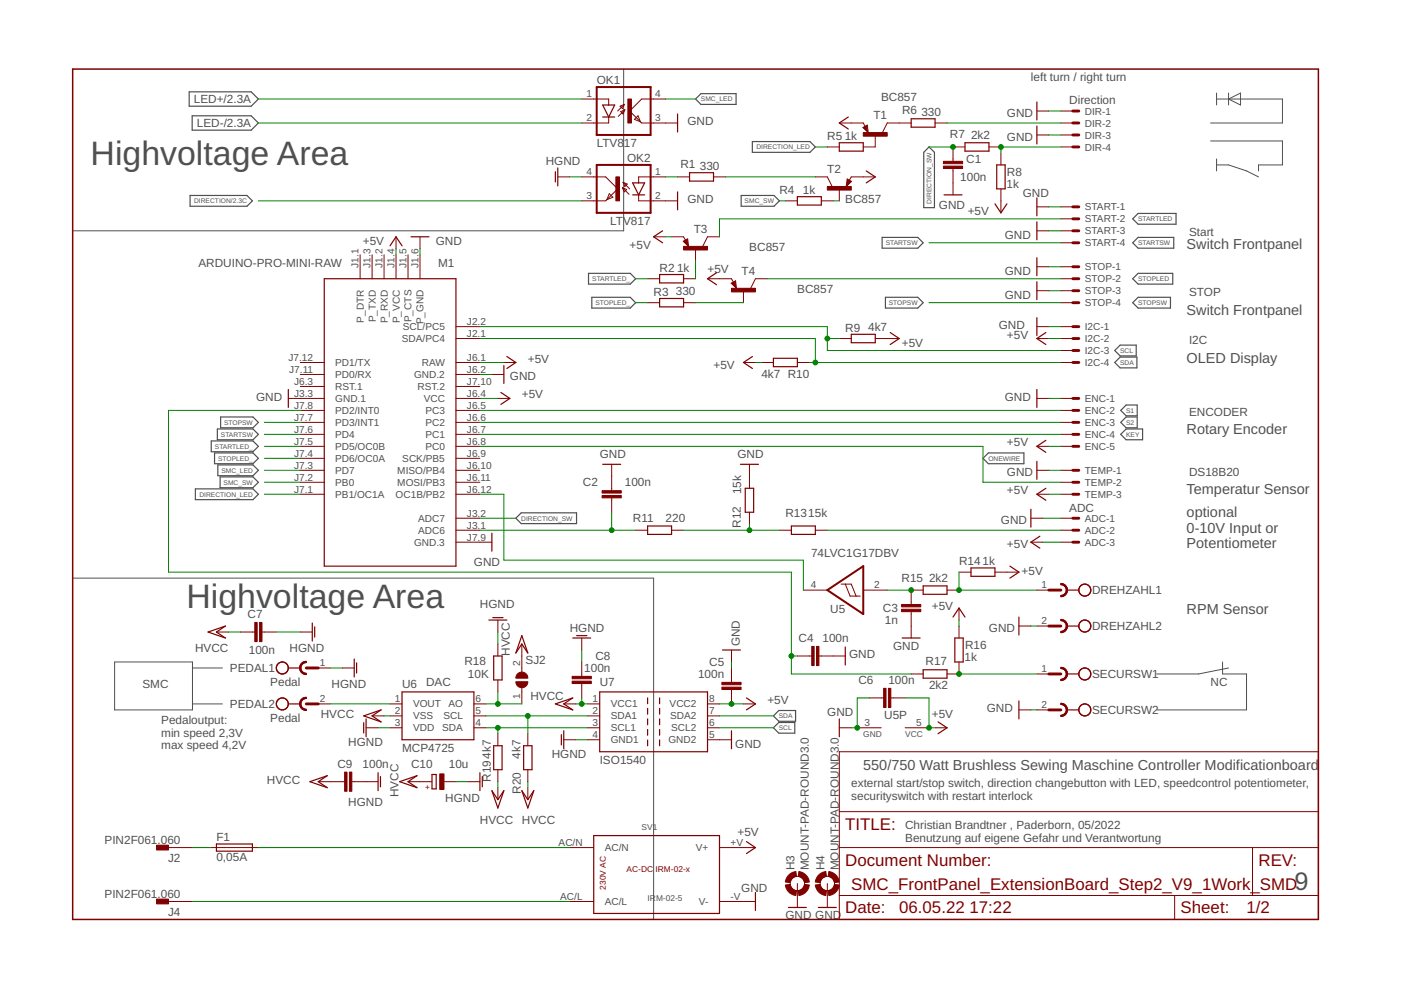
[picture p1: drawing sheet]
<svg xmlns="http://www.w3.org/2000/svg" width="297mm" height="210mm" viewBox="0 0 297 210" stroke-linecap="round" stroke-linejoin="round" font-family="sans-serif">
<g fill="none" stroke="#505050" stroke-width=".21">
<path d="M132.2 14.6v34.3h-116.8M257.9 19.7v2.6M260.5 19.7v2.6M256.7 29.9h15.2v5.1h-5.1v1.2M257.9 21h14v5.1h-15.2M257.9 35h2.6l3.8 1.2 2.5 1.3M257.9 33.7v2.5M260.5 21l2.5-1.3v2.6zM15.4 122.6h123.2v72.3h-1.3M24.3 140.4h16.5v10.1h-16.5zM40.8 149.2h6.4M40.8 141.6h6.4"/>
<path d="M259.2 140.4v2.5h5.1v7.6h-19.1M260.5 141.6l-6.4 1.3h-8.9"/>
</g>
<g fill="none" stroke="#505050" stroke-width=".25">
<path d="M40.1 19.5h13.2l1.5 1.5-1.5 1.5h-13.2zM40.7 24.6h12.6l1.5 1.5-1.5 1.5h-12.6zM147.5 21l1.1-1.1h7.5v2.2h-7.5zM159.5 30h12.2l1.2 1.2-1.2 1.1h-12.2zM197 31.2l1.1 1.1v11.7h-2.2v-11.7zM40.3 41.4h12.1l1.1 1.2-1.1 1.1h-12.1zM124.8 58h8.8l1.2 1.1-1.2 1.1h-8.8zM157.1 41.4h7l1.1 1.2-1.1 1.1h-7zM187 50.3h7.6l1.1 1.2-1.1 1.1h-7.6zM240.2 46.4l1.1-1.1h8v2.2h-8zM240.2 51.5l1.1-1.2h7.6v2.3h-7.6zM240.2 59.1l1.1-1.1h7.3v2.2h-7.3z"/>
<path d="M125.5 63h8.1l1.2 1.2-1.2 1.1h-8.1zM187.7 63h6.9l1.1 1.2-1.1 1.1h-6.9zM236.3 74.3l1.2-1.1h3.4v2.3h-3.4zM236.3 76.9l1.2-1.2h3.5v2.3h-3.5zM240.2 64.2l1.1-1.2h6.9v2.3h-6.9zM44.8 93.5h8.8l1.2 1.1-1.2 1.2h-8.8zM45.5 96h8.1l1.2 1.2-1.2 1.1h-8.1zM46.1 91h7.5l1.2 1.1-1.2 1.1h-7.5zM46.2 98.6h7.4l1.2 1.1-1.2 1.2h-7.4zM46.8 88.4h6.8l1.2 1.2-1.2 1.1h-6.8zM208.4 97.2l1.1-1.2h7.6v2.3h-7.6zM237.6 89.6l1.2-1.2h2.3v2.3h-2.3z"/>
<path d="M237.6 87l1.2-1.1h2.3v2.3h-2.3zM237.6 92.1l1.2-1.1h3.5v2.2h-3.5zM41.4 103.7h12.2l1.2 1.1-1.2 1.1h-12.2zM46.7 101.1h6.9l1.2 1.2-1.2 1.1h-6.9zM109.4 109.9l1.1-1.2h11.7v2.3h-11.7zM164 154.3l1.1-1.1h3.4v2.2h-3.4zM164 151.8l1.1-1.2h3.6v2.3h-3.6z"/>
</g>
<path d="M15.4 14.6h264.1v180.3h-264.1z" fill="none" stroke="#800000" stroke-width=".32"/>
<g fill="none" stroke="#800000" stroke-width=".21">
<path d="M118.3 37.5h2.5M123.3 21h5.8v1.3M123.3 37.5h5.1l2.6 2.5-2.6 2.6h-5.1M129.1 24.8v1.3h-5.8M131.5 22.5l.9-.4-.4 .9zM131.6 23.7l.9-.4-.4 .9zM132 39.8l1.4 1.4M132 39.8l.9 .4-.5 .5zM132.1 38.7l.9 .3-.5 .5zM132.1 38.7l1.4 1.3M132.4 22.1l-1.4 1.4M132.5 23.3l-1.4 1.4"/>
<path d="M134.5 25.3l.8-.7 .5 1.2zM141.1 21h-5.1l-2.5 2.5 2.5 2.6h7.7M141.1 37.5h-5.7v1.3M143.7 37.5h2.5M151.3 37.5h2.5M172.9 37.5h2.5l1 2M175.4 31.2h2.5M177.9 26.1h5.1l.4 .7M179.6 38l.9 .5-1.1 1zM183 27l.9-.5 .2 1.6zM185.6 37.5h-5.1l-.4 .7M185.6 28.6v2.6h-2.6"/>
<path d="M193.2 26.1h-5.1l-1 2M198.2 26.1h2.6M202.1 35.7v5.6M204.6 31.2h-2.5v3M209.7 31.2h2.5M212.2 32.4v2.6M219.8 23.5h2.6M219.8 28.6h2.6M224.9 26.1h2.6M224.9 23.5h2.6M224.9 28.6h2.6M224.9 31.2h2.6"/>
<path d="M76.3 54v5.1M78.9 54v5.1M81.4 54v5.1M84 50.2v2.5M84 54v5.1M86.5 54v5.1M89 50.2v2.5M89 54v5.1M129.2 41.1l.7 .7-1.2 .5zM135.4 41.3v1.3h8.3M137.3 59.1h2.5M138.6 50.2h2.5"/>
<path d="M142.4 50.2h2.5l.5 .7M144.9 51.2l.9-.5 .2 1.5zM144.9 59.1h2.6M147.5 52.7v2.6M150 59.1h5.1l.4 .7M152.5 50.2h-2.5l-1 2M162.7 59.1h-2.5l-1 2M166.5 42.6h2.6M174.1 42.6h2.6M177.9 40v2.6M212.2 40v5.1M219.8 43.9h2.6"/>
<path d="M219.8 48.9h2.6M219.8 56.6h2.6M224.9 43.9h2.6M224.9 59.1h2.6M224.9 48.9h2.6M224.9 46.4h2.6M224.9 51.5h2.6M224.9 56.6h2.6M63.7 76.9h5M63.7 79.4h5M96.7 76.9h5M96.7 71.8h5"/>
<path d="M96.7 69.3h5M96.7 79.4h5M104.3 79.4h2.5M106.8 76.9h2.6M137.3 64.2h2.5M144.9 64.2h2.6M155 60l1-.5 .1 1.6zM157.6 76.9h2.6M157.6 61.6v2.6M161.4 76.9h2.6M169.1 76.9h2.5M177.9 71.8h2.6"/>
<path d="M185.6 71.8h5M219.8 71.8h2.6M219.8 69.3h2.6M219.8 61.6h2.6M224.9 76.9h2.6M224.9 71.8h2.6M224.9 69.3h2.6M224.9 64.2h2.6M224.9 74.3h2.6M224.9 61.6h2.6M61.1 84.5h7.6M63.7 87h5"/>
<path d="M63.7 89.6h5M63.7 92.1h5M63.7 94.6h5M63.7 99.7h5M63.7 81.9h5M63.7 97.2h5M96.7 84.5h5M96.7 87h5M96.7 89.6h5M96.7 92.1h5M96.7 94.6h5M96.7 99.7h5"/>
<path d="M96.7 81.9h5M96.7 97.2h5M105.6 84.5h2.5M129.7 98.4v5.6M158.9 98.4v5.1M219.8 84.5h2.6M219.8 94.6h2.6M219.8 99.7h2.6M224.9 84.5h2.6M224.9 87h2.6M224.9 89.6h2.6M224.9 92.1h2.6"/>
<path d="M224.9 94.6h2.6M224.9 99.7h2.6M63.7 102.3h5M63.7 104.8h5M96.7 102.3h5M96.7 104.8h5M96.7 109.9h5M96.7 112.4h5M96.7 115h7.6M129.7 105.6v3M134.8 112.4h2.5M142.4 112.4h2.5"/>
<path d="M158.9 108.6v2.5M165.2 112.4h2.6M172.9 112.4h2.5M218.6 109.9h2.5M218.6 115h2.5M219.8 104.8h2.6M224.9 102.3h2.6M224.9 104.8h2.6M224.9 109.9h2.6M224.9 112.4h2.6M224.9 115h2.6M45.9 134h2.5"/>
<path d="M51 134h3M55.5 134h3.1M63.7 134h2.5M105.6 131.5v2.5M105.6 136.5v2.6M110.6 136.5v6M123.3 135.3v2.5M155.1 137.8v2.6M169.1 139.1h3M170.3 125.1h5.1M173.6 139.1h5.6M178.3 123.8h2.2l1 2.6"/>
<path d="M179.2 123.8l1 2.6h2.2M183 125.1h5.1M193.2 129.7v5.6M195.7 125.1h-2.5v3.1M200.8 125.1h2.5M203.3 128.9v2.6M203.3 132.7v2.6M203.3 121.3h2.6M210.9 121.3h5.1M216 132.7h2.6M219.8 125.1h2.6M219.8 132.7h2.6"/>
<path d="M67.5 149.2h2.5M67.5 141.6h2.5M72.6 141.6h2.5M77.6 154.3h2.6M78.9 151.8h2.5M82.7 149.2h2.5M82.7 151.8h2.5M82.7 154.3h2.5M100.5 149.2h2.5M100.5 151.8h2.5M100.5 154.3h2.5M105.6 144.2v2.5"/>
<path d="M105.6 155.6v2.5M110.6 145.8v3.4M111.9 155.6v2.5M119.5 149.2h2.6M119.5 156.8h2.6M123.3 140.4v3M123.3 144.9v3.1M124.6 149.2h2.5M124.6 156.8h2.5M124.6 151.8h2.5M124.6 154.3h2.5M150 149.2h2.5"/>
<path d="M150 156.8h5.1M150 151.8h2.5M150 154.3h2.5M155.1 141.6v3.1M155.1 146.2v3M157.6 149.2h2.6M177.9 159.4h101.6v35.5h-101.6zM177.9 154.3h2.6M181.8 154.3h5M184.3 148h3M188.9 148h3M191.9 154.3h5.1"/>
<path d="M193.2 142.9h2.5M198.2 154.3h2.6M203.3 140.4v2.5h-2.5M216 150.5h2.6M219.8 150.5h2.6M219.8 142.9h2.6M35.7 179.7h5.1M44.6 179.7h10.2M67.5 165.7h5.6M74.6 165.7h5.6M86.5 165.7h5.1M94.1 165.7h2.6"/>
<path d="M99.2 165.7h2.5M105.6 163.2v2.5M105.6 167v2.5M111.9 163.2v2.5M111.9 167v2.5M120.8 179.7h5.1M152.5 179.7h7.7M177.9 179.7h101.6M177.9 172.1h101.6M265.6 179.7v10.2M35.7 191.1h5.1M120.8 191.1h5.1"/>
<path d="M152.5 191.1h7.7M169.1 187.3v5.1M175.4 187.3v5.1M177.9 189.9h101.6M249 189.9v5"/>
<circle cx="169.1" cy="187.3" r="1.52"/>
<circle cx="175.4" cy="187.3" r="1.52"/>
</g>
<g fill="none" stroke="#800000" stroke-width=".25">
<path d="M117.8 36.4v2.2M118.3 35.6v3.8M127.8 22.3h2.5l-1.2 2.5zM127.8 24.8h2.5M134.1 38.8h2.6l-1.3 2.5zM143.7 24.2v3.8M146.2 36.6h5.1v1.8h-5.1zM177.9 30.3h5.1v1.7h-5.1zM179.7 38.1l.7 .4-.8 .8 .1-1 .4 .2-.2 .4v-.4M179.9 24.8l-2 1.3 2 1.2M183.7 36.2l1.9 1.3-1.9 1.3M183.8 26.7l-.6 .4 .7 .8-.1-1.1-.4 .3 .3 .4v-.4"/>
<path d="M193.2 25.2h5v1.8h-5zM204.6 30.3h5.1v1.7h-5.1zM211.3 35h1.8v5h-1.8zM219.8 21.6v3.8M219.8 26.7v3.8M68.7 59.1h28v60.9h-28zM82.7 52.1l1.3-1.9 1.2 1.9M87.1 50.2h3.9M134.1 41.3h2.6M139.8 58.2h5.1v1.8h-5.1zM140.5 48.9l-1.9 1.3 1.9 1.3M143.7 40.7v3.8"/>
<path d="M145.7 50.8l-.6 .4 .7 .8-.1-1-.4 .2 .3 .4v-.4M151.9 57.8l-1.9 1.3 1.9 1.3M155.9 59.7l-.7 .4 .8 .8-.1-1-.4 .2 .2 .4v-.4M169.1 41.7h5v1.8h-5zM200.2 41.3h3.8M210.9 43.2l1.3 1.9 1.3-1.9M219.8 42v3.8M219.8 47v3.8M219.8 54.7v3.8M219.8 59.7v3.8M106.8 77.5v3.8M107.5 75.6l1.9 1.3-1.9 1.2"/>
<path d="M139.8 63.3h5.1v1.8h-5.1zM159.5 75.6l-1.9 1.3 1.9 1.2M164 76h5.1v1.7h-5.1zM180.5 70.9h5.1v1.8h-5.1zM188.7 70.5l1.9 1.3-1.9 1.2M219.8 67.4v3.7M221.7 70.5l-1.9 1.3 1.9 1.2M61.1 82.6v3.8M106.2 83.2l1.9 1.3-1.9 1.2M127.8 98.4h3.8M157 98.4h3.8M219.8 82.6v3.8"/>
<path d="M219.8 97.8v3.8M221.7 93.4l-1.9 1.2 1.9 1.3M104.3 113.1v3.8M137.3 111.5h5.1v1.8h-5.1zM158 103.5h1.8v5.1h-1.8zM167.8 111.5h5.1v1.8h-5.1zM218.6 108v3.8M220.5 113.7l-1.9 1.3 1.9 1.2M221.7 103.5l-1.9 1.3 1.9 1.3M44.1 134l3.7-1.3-1.9 1.3 1.9 1.3zM66.2 132.1v3.8M66.7 132.9v2.2"/>
<path d="M75.1 139.7v3.8M103.7 131.5h3.8M104.5 131h2.2M104.7 139.1h1.7v5.1h-1.7zM110.6 134.8l1.3 3.7-1.3-2-1.2 2zM121.4 135.3h3.8M122.3 134.8h2.1M153.2 137.8h3.8M179.2 137.2v3.8M191.3 135.3h3.8M195.7 124.2h5.1v1.8h-5.1zM202.1 130.8l1.2-1.9 1.3 1.9"/>
<path d="M202.4 135.3h1.8v5.1h-1.8zM205.9 120.4h5v1.8h-5zM214.1 120l1.9 1.3-1.9 1.3M216 130.8v3.8M226.2 125.1h2.5M226.2 132.7h2.5M61.1 141.6h2.6M61.1 149.2h2.6M75.6 140.5v2.2M77.1 151.8l3.7-1.3-1.9 1.3 1.9 1.3zM77.1 153.2v2.2M77.6 152.4v3.8"/>
<path d="M85.2 146.7h15.3v10.1h-15.3zM104.7 158.1h1.7v5.1h-1.7zM111 158.1h1.8v5.1h-1.8zM117.8 149.2l3.6-1.2-1.9 1.2 1.9 1.3zM119 155.8v2.1M119.5 154.9v3.8M127.1 146.7h22.9v12.7h-22.9zM137.3 148v1.2M137.3 150.2v1.2M137.3 152.4v1.3M137.3 154.7v1.2M137.3 156.9v1.2"/>
<path d="M139.8 148v1.2M139.8 150.2v1.2M139.8 152.4v1.3M139.8 154.7v1.2M139.8 156.9v1.2M155.1 154.9v3.8M158.3 148l1.9 1.2-1.9 1.3M177.9 152.4v3.8M195.7 142h5.1v1.8h-5.1zM198.9 153.1l1.9 1.2-1.9 1.3M216 148.6v3.8M226.2 142.9h2.5"/>
<path d="M226.2 150.5h2.5M45.9 178.9h7.6v1.6h-7.6zM65.7 165.7l3.7-1.2-1.9 1.2 1.9 1.3zM80.2 163.8v3.8M80.7 164.7v2.1M84.7 165.7l3.7-1.2-1.9 1.2 1.9 1.3zM91.6 164.2h.9v3.1h-.9zM101.7 163.8v3.8M102.3 164.7v2.1M104.3 167.6l1.3 1.9 1.2-1.9-1.2 3.7zM110.6 167.6l1.3 1.9 1.3-1.9-1.3 3.7zM125.9 177.2h26.6v16.5h-26.6z"/>
<path d="M158.3 178.4l1.9 1.3-1.9 1.3M160.2 189.2v3.8M167.2 192.4h3.8M173.5 192.4h3.8"/>
<circle cx="230" cy="132.7" r="1.27"/>
<circle cx="230" cy="125.1" r="1.27"/>
<circle cx="59.9" cy="141.6" r="1.27"/>
<circle cx="59.9" cy="149.2" r="1.27"/>
<circle cx="230" cy="142.9" r="1.27"/>
<circle cx="230" cy="150.5" r="1.27"/>
</g>
<g fill="#800000" stroke="#800000" stroke-width=".21">
<path d="M33.2 179.2h2.5v1h-2.5z"/>
<path d="M33.2 190.6h2.5v1h-2.5z"/>
<path d="M133.1 21h.8v5.1h-.8z"/>
<path d="M173.1 137.1h.5v4h-.5z"/>
<path d="M172.1 137.1h.5v4h-.5z"/>
<path d="M54 132h.5v4h-.5z"/>
<path d="M55 132h.5v4h-.5z"/>
<path d="M153.1 144.7h4v.5h-4z"/>
<path d="M153.1 145.7h4v.5h-4z"/>
<path d="M73.1 163.7h.5v4.1h-.5z"/>
<path d="M74.1 163.7h.5v4.1h-.5z"/>
<path d="M93.2 164.1h.9v3.3h-.9z"/>
<path d="M121.3 143.4h4.1v.5h-4.1z"/>
<path d="M121.3 144.4h4.1v.5h-4.1z"/>
<path d="M155.1 61.1h5.1v.8h-5.1z"/>
<path d="M191.2 128.2h4v.5h-4z"/>
<path d="M191.2 129.2h4v.5h-4z"/>
<path d="M127.7 104h4v.5h-4z"/>
<path d="M127.7 105.1h4v.5h-4z"/>
<path d="M187.3 145.9h.6v4.1h-.6z"/>
<path d="M188.4 145.9h.5v4.1h-.5z"/>
<path d="M144.9 52.2h5.1v.8h-5.1z"/>
<path d="M175.4 39.5h5.1v.8h-5.1z"/>
<path d="M200 34.2h4.1v.5h-4.1z"/>
<path d="M200 35.2h4.1v.5h-4.1z"/>
<path d="M183 28.1h5.1v.8h-5.1z"/>
<path d="M130.6 37.5h.7v5.1h-.7z"/>
</g>
<path d="M126.5 18.5h11.4v10.1h-11.4zM126.5 35h11.4v10.1h-11.4zM175.4 125.1l7.6-5.1v10.2z" fill="none" stroke="#800000" stroke-width=".42"/>
<g fill="#800000" stroke="#800000" stroke-width=".21">
<path d="M224.9 141.5a1.37 1.37 0 0 1 1.4 1.4h-.2l-.1-.5-.4-.4-.7-.2z" fill-rule="evenodd"/>
<path d="M224.9 144l.7-.2 .4-.4 .1-.5h.2a1.37 1.37 0 0 1-1.4 1.4z" fill-rule="evenodd"/>
<path d="M224.9 141.5a1.4 1.4 0 0 1 1.4 1.4 1.4 1.4 0 0 1-1.4 1.4v-.3a1.14 1.14 0 0 0 1.2-1.1 1.14 1.14 0 0 0-1.2-1.1z" fill-rule="evenodd"/>
<path d="M224.9 149.1a1.37 1.37 0 0 1 1.4 1.4h-.2l-.1-.5-.4-.4-.7-.2z" fill-rule="evenodd"/>
<path d="M224.9 151.7l.7-.3 .4-.4 .1-.5h.2a1.41 1.41 0 0 1-1.4 1.4z" fill-rule="evenodd"/>
<path d="M224.9 149.1a1.4 1.4 0 0 1 1.4 1.4 1.4 1.4 0 0 1-1.4 1.4v-.2a1.14 1.14 0 0 0 1.2-1.2 1.14 1.14 0 0 0-1.2-1.1z" fill-rule="evenodd"/>
<path d="M63.5 141.6h.3l.1 .5 .3 .4 .7 .3v.2a1.37 1.37 0 0 1-1.4-1.4z" fill-rule="evenodd"/>
<path d="M63.9 140.6l.6-.3 .4-.1v.3l-.7 .2-.3 .4-.1 .5h-.3l.1-.4z" fill-rule="evenodd"/>
<path d="M63.9 140.6l.9-.4h.1v.3a1.14 1.14 0 0 0-1.1 1.1 1.14 1.14 0 0 0 1.1 1.2v.2a1.39 1.39 0 0 1-1.3-.8 1.39 1.39 0 0 1 .3-1.6z" fill-rule="evenodd"/>
<path d="M63.5 149.2h.3l.1 .5 .3 .4 .7 .3v.2a1.37 1.37 0 0 1-1.4-1.4z" fill-rule="evenodd"/>
<path d="M63.9 148.3l.6-.4 .4-.1v.3l-.7 .2-.3 .4-.1 .5h-.3l.1-.4z" fill-rule="evenodd"/>
<path d="M63.9 148.3l.9-.5h.1v.3a1.14 1.14 0 0 0-1.1 1.1 1.14 1.14 0 0 0 1.1 1.2v.2a1.39 1.39 0 0 1-1.3-.8 1.39 1.39 0 0 1 .3-1.5z" fill-rule="evenodd"/>
<path d="M109.8 142.8a1.27 1.27 0 0 1 1.4-.2 1.27 1.27 0 0 1 .7 1.2h-2.5l.1-.5z" fill-rule="evenodd"/>
<path d="M109.4 144.5h2.5a1.27 1.27 0 0 1-1.3 1.3 1.27 1.27 0 0 1-1.2-1.3z" fill-rule="evenodd"/>
<path d="M224.9 123.7a1.37 1.37 0 0 1 1.4 1.4h-.2l-.1-.5-.4-.4-.7-.2z" fill-rule="evenodd"/>
<path d="M224.9 126.3l.7-.3 .4-.4 .1-.5h.2a1.37 1.37 0 0 1-1.4 1.4z" fill-rule="evenodd"/>
<path d="M224.9 123.7a1.4 1.4 0 0 1 1.4 1.4 1.4 1.4 0 0 1-1.4 1.4v-.2a1.14 1.14 0 0 0 1.2-1.2 1.14 1.14 0 0 0-1.2-1.1z" fill-rule="evenodd"/>
<path d="M224.9 131.3a1.37 1.37 0 0 1 1.4 1.4h-.2l-.1-.5-.4-.4-.7-.2z" fill-rule="evenodd"/>
<path d="M224.9 133.9l.7-.3 .4-.4 .1-.5h.2a1.37 1.37 0 0 1-1.4 1.4z" fill-rule="evenodd"/>
<path d="M224.9 131.3a1.4 1.4 0 0 1 1.4 1.4 1.4 1.4 0 0 1-1.4 1.4v-.2a1.14 1.14 0 0 0 1.2-1.2 1.14 1.14 0 0 0-1.2-1.1z" fill-rule="evenodd"/>
<path d="M173.4 185.7l.7-.6 1-.3 .1 1-.6 .2a1.4 1.4 0 0 0-.7 1.1l-1-.1z" fill-rule="evenodd"/>
<path d="M172.9 187.6l1-.1 .4 .9 .9 .4-.1 1.1a2.48 2.48 0 0 1-2.2-2.3z" fill-rule="evenodd"/>
<path d="M175.6 188.8a1.51 1.51 0 0 0 1.3-1.3l1 .1a2.53 2.53 0 0 1-2.2 2.3z" fill-rule="evenodd"/>
<path d="M175.7 184.8a2.54 2.54 0 0 1 2.2 2.2l-1 .1-.4-.9-.9-.4z" fill-rule="evenodd"/>
<path d="M167.1 185.7l.6-.6 1-.3 .2 1-.7 .2a1.4 1.4 0 0 0-.7 1.1l-1-.1z" fill-rule="evenodd"/>
<path d="M166.5 187.6l1-.1 .5 .9 .9 .4-.2 1.1a2.48 2.48 0 0 1-2.2-2.3z" fill-rule="evenodd"/>
<path d="M169.2 188.8a1.51 1.51 0 0 0 1.4-1.3l1 .1a2.59 2.59 0 0 1-2.2 2.3z" fill-rule="evenodd"/>
<path d="M169.4 184.8a2.59 2.59 0 0 1 2.2 2.2l-1 .1-.5-.9-.9-.4z" fill-rule="evenodd"/>
</g>
<g fill="none" stroke="#800000" stroke-width=".61">
<path d="M227.5 23.5h1.2M227.5 26.1h1.2M227.5 28.6h1.2M227.5 31.2h1.2M227.5 43.9h1.2M227.5 46.4h1.2M227.5 48.9h1.2M227.5 51.5h1.2M227.5 56.6h1.2M227.5 59.1h1.2M227.5 69.3h1.2M227.5 71.8h1.2"/>
<path d="M227.5 74.3h1.2M227.5 76.9h1.2M227.5 61.6h1.2M227.5 64.2h1.2M227.5 84.5h1.2M227.5 87h1.2M227.5 89.6h1.2M227.5 92.1h1.2M227.5 94.6h1.2M227.5 99.7h1.2M227.5 102.3h1.2M227.5 104.8h1.2"/>
<path d="M227.5 109.9h1.2M227.5 112.4h1.2M227.5 115h1.2M222.4 125.1h2.5M222.4 132.7h2.5M64.9 141.6h2.6M64.9 149.2h2.6M222.4 142.9h2.5M222.4 150.5h2.5"/>
</g>
<g fill="none" stroke="#008000" stroke-width=".21">
<path d="M54.8 21h68.5M54.8 26.1h68.5M120.8 37.5h2.5M141.1 21h6.4M141.1 37.5h2.6M153.8 37.5h19.1M172.9 31.2h2.5M197 31.2h5.1M200.8 26.1h24.1M222.4 23.5h2.5M222.4 28.6h2.5M224.9 31.2h-12.7v1.2"/>
<path d="M54.8 42.6h68.5M84 52.7v1.3M89 52.7v1.3M134.8 59.1h2.5M141.1 50.2h1.3M147.5 55.3v3.8M162.7 59.1h62.2M165.2 42.6h1.3M176.7 42.6h1.2M197 51.5h27.9M222.4 43.9h2.5M222.4 48.9h2.5"/>
<path d="M222.4 56.6h2.5M224.9 46.4h-72.4v3.8M101.7 69.3h73.7v5h49.5M101.7 79.4h2.6M101.7 76.9h5.1M101.7 71.8h71.2v5.1M134.8 64.2h2.5M147.5 64.2h10.1M160.2 76.9h1.2M171.6 76.9h53.3M175.4 71.8h2.5M197 64.2h27.9"/>
<path d="M222.4 69.3h2.5M222.4 61.6h2.5M222.4 71.8h2.5M56 99.7h7.7M56 94.6h7.7M56 89.6h7.7M56 92.1h7.7M56 97.2h7.7M63.7 87h-28v34.3h132.1v21.6h25.4M101.7 84.5h3.9M101.7 94.6h106.7v7.7h16.5M101.7 89.6h123.2"/>
<path d="M101.7 87h123.2M101.7 92.1h123.2M222.4 84.5h2.5M222.4 99.7h2.5M222.4 94.6h2.5M56 104.8h7.7M56 102.3h7.7M101.7 109.9h7.7M101.7 104.8h5.1v14h63.5v6.3M101.7 112.4h33.1M129.7 108.6v3.8M144.9 112.4h20.3"/>
<path d="M158.9 111.1v1.3M175.4 112.4h49.5M221.1 109.9h3.8M221.1 115h3.8M222.4 104.8h2.5M48.4 134h2.6M58.6 134h5.1M105.6 134v2.5M123.3 137.8v2.6M167.8 139.1h1.3M188.1 125.1h5.1M203.3 121.3v3.8h16.5"/>
<path d="M203.3 131.5v1.2M218.6 132.7h1.2M70 149.2h12.7M70 141.6h2.6M80.2 154.3h2.5M81.4 151.8h1.3M103 154.3h21.6M103 149.2h7.6M103 151.8h21.6M105.6 146.7v2.5M105.6 154.3v1.3M111.9 151.8v3.8"/>
<path d="M122.1 149.2h2.5M122.1 156.8h2.5M123.3 148v1.2M152.5 154.3h11.5M152.5 149.2h5.1M152.5 151.8h11.5M155.1 140.4v1.2M184.3 148h-2.5v6.3h-1.3M191.9 148h5.1v6.3h1.2M203.3 142.9h16.5M218.6 150.5h1.2M40.8 179.7h3.8"/>
<path d="M54.8 179.7h66M96.7 165.7h2.5M105.6 165.7v1.3M111.9 165.7v1.3M40.8 191.1h80"/>
</g>
<g fill="#008000" stroke="#008000" stroke-width=".21">
<circle cx="181.8" cy="154.3" r=".51"/>
<circle cx="155.1" cy="149.2" r=".51"/>
<circle cx="197" cy="154.3" r=".51"/>
<circle cx="175.4" cy="71.8" r=".51"/>
<circle cx="172.9" cy="76.9" r=".51"/>
<circle cx="105.6" cy="154.3" r=".51"/>
<circle cx="111.9" cy="151.8" r=".51"/>
<circle cx="105.6" cy="149.2" r=".51"/>
<circle cx="167.8" cy="139.1" r=".51"/>
<circle cx="193.2" cy="125.1" r=".51"/>
<circle cx="203.3" cy="125.1" r=".51"/>
<circle cx="203.3" cy="142.9" r=".51"/>
<circle cx="158.9" cy="112.4" r=".51"/>
<circle cx="129.7" cy="112.4" r=".51"/>
<circle cx="202.1" cy="31.2" r=".51"/>
<circle cx="212.2" cy="31.2" r=".51"/>
<circle cx="123.3" cy="149.2" r=".51"/>
</g>
<g font-size="7.2" fill="#505050">
<text x="19.2" y="35">Highvoltage Area</text>
<text x="39.5" y="128.9">Highvoltage Area</text>
</g>
<text font-size="5.4" fill="#505050" x="274.4" y="188.6">9</text>
<g font-size="3.6" fill="#800000">
<text x="179.2" y="175.9">TITLE:</text>
<text x="179.2" y="183.5">Document Number:</text>
<text x="266.8" y="183.5">REV:</text>
<text x="180.5" y="188.6">SMC_FrontPanel_ExtensionBoard_Step2_V9_1Work_SMD</text>
<text x="179.2" y="193.7">Date:</text>
<text x="190.6" y="193.7">06.05.22</text>
<text x="205.6" y="193.7">17:22</text>
<text x="250.3" y="193.7">Sheet:</text>
<text x="264.3" y="193.7">1/2</text>
</g>
<g font-size="3.1" fill="#505050">
<text x="251.6" y="52.7">Switch Frontpanel</text>
<text x="251.6" y="66.7">Switch Frontpanel</text>
<text x="251.6" y="76.9">OLED Display</text>
<text x="251.6" y="92.1">Rotary Encoder</text>
<text x="251.6" y="104.8">Temperatur Sensor</text>
<text x="251.6" y="109.7">optional</text>
<text x="251.6" y="112.9">0-10V Input or</text>
<text x="251.6" y="116.2">Potentiometer</text>
<text x="251.6" y="130.2">RPM Sensor</text>
<text x="183" y="163.2">550/750 Watt Brushless Sewing Maschine Controller Modificationboard</text>
</g>
<g font-size="2.5" fill="#505050">
<text x="126.5" y="17.8">OK1</text>
<text x="218.6" y="17.2">left turn / right turn</text>
<text x="41.1" y="21.9">LED+/2.3A</text>
<text x="186.8" y="21.5">BC857</text>
<text x="226.7" y="22.1">Direction</text>
<text x="41.7" y="27">LED-/2.3A</text>
<text x="145.7" y="26.6">GND</text>
<text x="175.4" y="29.7">R5</text>
<text x="179.1" y="29.6">1k</text>
<text x="185.2" y="25.3">T1</text>
<text x="191.3" y="24.3">R6</text>
<text x="195.4" y="24.6">330</text>
<text x="201.4" y="29.4">R7</text>
<text x="205.9" y="29.4">2k2</text>
<text x="213.5" y="24.8">GND</text>
<text x="213.5" y="29.9">GND</text>
<text x="115.7" y="35">HGND</text>
<text x="126.5" y="31.2">LTV8</text>
<text x="132.3" y="31.2">17</text>
<text x="132.9" y="34.3">OK2</text>
<text x="144.3" y="35.7">R1</text>
<text x="148.4" y="36">330</text>
<text x="204.9" y="34.6">C1</text>
<text x="165.2" y="41.1">R4</text>
<text x="170.2" y="41.1">1k</text>
<text x="175.4" y="36.7">T2</text>
<text x="203.6" y="38.4">100n</text>
<text x="213.4" y="39.8">1k</text>
<text x="213.5" y="37.3">R8</text>
<text x="216.8" y="41.8">GND</text>
<text x="129.4" y="47.7">LTV817</text>
<text x="145.7" y="43.1">GND</text>
<text x="179.2" y="43.1">BC857</text>
<text x="199.1" y="44.4">GND</text>
<text x="205.2" y="45.6">+5V</text>
<text x="76.9" y="52">+5V</text>
<text x="92.4" y="52">GND</text>
<text x="133.5" y="52.7">+5V</text>
<text x="147.1" y="49.4">T3</text>
<text x="158.9" y="53.2">BC857</text>
<text x="213" y="50.7">GND</text>
<text x="252.1" y="50.1">Start</text>
<text x="42.1" y="56.6">ARDUINO-PRO-MINI-RAW</text>
<text x="92.9" y="56.6">M1</text>
<text x="139.8" y="57.6">R2</text>
<text x="143.6" y="57.6">1k</text>
<text x="150" y="57.8">+5V</text>
<text x="157.2" y="58.3">T4</text>
<text x="213" y="58.3">GND</text>
<text x="138.6" y="62.7">R3</text>
<text x="143.3" y="62.6">330</text>
<text x="169" y="62.1">BC857</text>
<text x="213" y="63.4">GND</text>
<text x="252.1" y="62.8">STOP</text>
<text x="179.2" y="70.3">R9</text>
<text x="184.1" y="70.3">4k7</text>
<text x="211.8" y="69.8">GND</text>
<text x="213.5" y="71.8">+5V</text>
<text x="111.9" y="76.9">+5V</text>
<text x="191.2" y="73.6">+5V</text>
<text x="252.1" y="72.9">I2C</text>
<text x="108.1" y="80.7">GND</text>
<text x="151.3" y="78.1">+5V</text>
<text x="161.4" y="80.2">4k7 R10</text>
<text x="54.3" y="85">GND</text>
<text x="110.6" y="84.5">+5V</text>
<text x="213" y="85">GND</text>
<text x="252.1" y="88.2">ENCODER</text>
<text x="213.5" y="94.6">+5V</text>
<text x="127.1" y="97.2">GND</text>
<text x="156.4" y="97.2">GND</text>
<text x="213.5" y="101">GND</text>
<text x="252.1" y="100.9">DS18B20</text>
<text x="123.6" y="103.1">C2</text>
<text x="132.5" y="103.1">100n</text>
<text x="157.1" y="104.8" transform="rotate(-90 157.1 104.8)">15k</text>
<text x="213.5" y="104.8">+5V</text>
<text x="134.2" y="110.6">R11</text>
<text x="141.1" y="110.6">220</text>
<text x="157.1" y="111.9" transform="rotate(-90 157.1 111.9)">R12</text>
<text x="166.5" y="109.6">R1315k</text>
<text x="212.2" y="111.1">GND</text>
<text x="226.7" y="108.5">ADC</text>
<text x="171.9" y="118">74LVC1G17DBV</text>
<text x="203.3" y="119.8">R141k</text>
<text x="213.5" y="116.2">+5V</text>
<text x="100.5" y="120">GND</text>
<text x="191.1" y="123.3">R15</text>
<text x="197" y="123.3">2k2</text>
<text x="216.6" y="121.8">+5V</text>
<text x="52.5" y="131.1">C7</text>
<text x="101.8" y="128.9">HGND</text>
<text x="176" y="130.1">U5</text>
<text x="187.2" y="129.8">C3</text>
<text x="197.6" y="129.4">+5V</text>
<text x="231.5" y="126">DREHZAHL1</text>
<text x="120.8" y="134">HGND</text>
<text x="156.9" y="137" transform="rotate(-90 156.9 137)">GND</text>
<text x="169.3" y="136.2">C4</text>
<text x="174.4" y="136.2">100n</text>
<text x="187.6" y="132.4">1n</text>
<text x="189.4" y="137.8">GND</text>
<text x="204.6" y="137.6">R16</text>
<text x="209.7" y="134">GND</text>
<text x="231.5" y="133.6">DREHZAHL2</text>
<text x="41.4" y="138.3">HVCC</text>
<text x="48.7" y="142.5">PEDAL1</text>
<text x="52.8" y="138.7">100n</text>
<text x="61.4" y="138.3">HGND</text>
<text x="98.5" y="141.1">R18</text>
<text x="99.2" y="143.7">10K</text>
<text x="108.1" y="139.1" transform="rotate(-90 108.1 139.1)">HVCC</text>
<text x="111.4" y="140.9">SJ2</text>
<text x="123.9" y="142.5">100n</text>
<text x="126.2" y="140">C8</text>
<text x="148" y="143.8">100n</text>
<text x="150.4" y="141.2">C5</text>
<text x="180" y="139.6">GND</text>
<text x="196.2" y="141.1">R17</text>
<text x="204.5" y="140.1">1k</text>
<text x="231.5" y="143.8">SECURSW1</text>
<text x="30.2" y="145.9">SMC</text>
<text x="57.3" y="145.4">Pedal</text>
<text x="70.3" y="145.9">HGND</text>
<text x="85.2" y="145.9">U6</text>
<text x="90.3" y="145.4">DAC</text>
<text x="112.5" y="148.5">HVCC</text>
<text x="127.1" y="145.4">U7</text>
<text x="162.7" y="149.2">+5V</text>
<text x="182" y="145">C6</text>
<text x="188.4" y="145">100n</text>
<text x="197" y="146.2">2k2</text>
<text x="256.7" y="145.4">NC</text>
<text x="34.2" y="153.6">Pedaloutput:</text>
<text x="48.7" y="150.1">PEDAL2</text>
<text x="57.3" y="153">Pedal</text>
<text x="68" y="152.3">HVCC</text>
<text x="175.4" y="151.8">GND</text>
<text x="187.5" y="152.4">U5P</text>
<text x="197.6" y="152.3">+5V</text>
<text x="209.2" y="151">GND</text>
<text x="231.5" y="151.4">SECURSW2</text>
<text x="34.2" y="156.2">min speed 2,3V</text>
<text x="34.2" y="158.9">max speed 4,2V</text>
<text x="73.8" y="158.1">HGND</text>
<text x="85.2" y="159.4">MCP4725</text>
<text x="110.4" y="160.9" transform="rotate(-90 110.4 160.9)">4k7</text>
<text x="117" y="160.7">HGND</text>
<text x="127.1" y="161.9">ISO1540</text>
<text x="155.9" y="158.6">GND</text>
<text x="56.6" y="166.3">HVCC</text>
<text x="71.5" y="162.8">C9</text>
<text x="76.9" y="162.8">100n</text>
<text x="87.2" y="162.9">C10</text>
<text x="95.2" y="162.9">10u</text>
<text x="104.1" y="165.7" transform="rotate(-90 104.1 165.7)">R194k7</text>
<text x="180.5" y="166.9">external start/stop switch, direction changebutton with LED, speedcontrol potentiometer,</text>
<text x="73.8" y="170.8">HGND</text>
<text x="84.5" y="169" transform="rotate(-90 84.5 169)">HVCC</text>
<text x="94.4" y="170.1">HGND</text>
<text x="110.4" y="168.3" transform="rotate(-90 110.4 168.3)">R20</text>
<text x="180.5" y="169.6">securityswitch with restart interlock</text>
<text x="22.2" y="178.9">PIN2F061.060</text>
<text x="45.9" y="178.3">F1</text>
<text x="101.8" y="174.6">HVCC</text>
<text x="110.6" y="174.6">HVCC</text>
<text x="156.4" y="177.2">+5V</text>
<text x="191.9" y="175.8">Christian Brandtner , Paderborn, 05/2022</text>
<text x="191.9" y="178.4">Benutzung auf eigene Gefahr und Verantwortung</text>
<text x="35.6" y="182.8">J2</text>
<text x="45.9" y="182.6">0,05A</text>
<text x="168.5" y="184.5" transform="rotate(-90 168.5 184.5)">H3</text>
<text x="171.5" y="184.5" transform="rotate(-90 171.5 184.5)">MOUNT-PAD-ROUND3.0</text>
<text x="174.8" y="184.5" transform="rotate(-90 174.8 184.5)">H4</text>
<text x="177.9" y="184.5" transform="rotate(-90 177.9 184.5)">MOUNT-PAD-ROUND3.0</text>
<text x="22.2" y="190.4">PIN2F061.060</text>
<text x="157.2" y="189.1">GND</text>
<text x="35.6" y="194.2">J4</text>
<text x="166.5" y="194.9">GND GND</text>
</g>
<g font-size="2.1" fill="#505050">
<text x="124.3" y="20.6">1</text>
<text x="138.9" y="20.6">4</text>
<text x="124.3" y="25.7">2</text>
<text x="138.9" y="25.7">3</text>
<text x="230" y="24.3">DIR-1</text>
<text x="230" y="26.8">DIR-2</text>
<text x="230" y="29.4">DIR-3</text>
<text x="230" y="31.9">DIR-4</text>
<text x="124.3" y="37.1">4</text>
<text x="138.9" y="37.1">1</text>
<text x="124.3" y="42.2">3</text>
<text x="138.9" y="42.2">2</text>
<text x="230" y="44.6">START-1</text>
<text x="230" y="47.2">START-2</text>
<text x="230" y="49.7">START-3</text>
<text x="230" y="52.2">START-4</text>
<text x="76" y="56.8" transform="rotate(-90 76 56.8)">J1.1</text>
<text x="78.5" y="56.8" transform="rotate(-90 78.5 56.8)">J1.3</text>
<text x="81.1" y="56.8" transform="rotate(-90 81.1 56.8)">J1.2</text>
<text x="83.6" y="56.8" transform="rotate(-90 83.6 56.8)">J1.4</text>
<text x="86.2" y="56.8" transform="rotate(-90 86.2 56.8)">J1.5</text>
<text x="88.7" y="56.8" transform="rotate(-90 88.7 56.8)">J1.6</text>
<text x="230" y="57.3">STOP-1</text>
<text x="230" y="59.9">STOP-2</text>
<text x="230" y="62.4">STOP-3</text>
<text x="230" y="64.9">STOP-4</text>
<text x="77.1" y="68.4" transform="rotate(-90 77.1 68.4)">P_DTR</text>
<text x="79.7" y="68.3" transform="rotate(-90 79.7 68.3)">P_TXD</text>
<text x="82.2" y="68.6" transform="rotate(-90 82.2 68.6)">P_RXD</text>
<text x="84.7" y="68.6" transform="rotate(-90 84.7 68.6)">P_VCC</text>
<text x="85.4" y="70">SCL/PC5</text>
<text x="87.3" y="68.3" transform="rotate(-90 87.3 68.3)">P_CTS</text>
<text x="89.8" y="68.8" transform="rotate(-90 89.8 68.8)">P_GND</text>
<text x="99" y="71.4">J2.1</text>
<text x="99" y="68.9">J2.2</text>
<text x="230" y="70">I2C-1</text>
<text x="61.2" y="76.5">J7.12</text>
<text x="71.1" y="77.6">PD1/TX</text>
<text x="85.2" y="72.5">SDA/PC4</text>
<text x="89.4" y="77.6">RAW</text>
<text x="99" y="76.5">J6.1</text>
<text x="230" y="72.5">I2C-2</text>
<text x="230" y="75.1">I2C-3</text>
<text x="230" y="77.6">I2C-4</text>
<text x="61.3" y="79">J7.11</text>
<text x="62.4" y="81.6">J6.3</text>
<text x="71.1" y="80.2">PD0/RX</text>
<text x="71.1" y="82.7">RST.1</text>
<text x="87.8" y="80.2">GND.2</text>
<text x="88.5" y="82.7">RST.2</text>
<text x="99" y="79">J6.2</text>
<text x="99" y="81.6">J7.10</text>
<text x="62.4" y="84.1">J3.3</text>
<text x="62.4" y="86.7">J7.8</text>
<text x="62.4" y="89.2">J7.7</text>
<text x="71.1" y="85.2">GND.1</text>
<text x="71.1" y="87.8">PD2/INT0</text>
<text x="89.8" y="85.2">VCC</text>
<text x="90.2" y="87.8">PC3</text>
<text x="99" y="84.1">J6.4</text>
<text x="99" y="86.7">J6.5</text>
<text x="99" y="89.2">J6.6</text>
<text x="230" y="85.2">ENC-1</text>
<text x="230" y="87.8">ENC-2</text>
<text x="62.4" y="91.7">J7.6</text>
<text x="62.4" y="94.3">J7.5</text>
<text x="71.1" y="90.3">PD3/INT1</text>
<text x="71.1" y="92.9">PD4</text>
<text x="71.1" y="95.4">PD5/OC0B</text>
<text x="90.2" y="90.3">PC2</text>
<text x="90.2" y="92.9">PC1</text>
<text x="90.2" y="95.4">PC0</text>
<text x="99" y="91.7">J6.7</text>
<text x="99" y="94.3">J6.8</text>
<text x="230" y="90.3">ENC-3</text>
<text x="230" y="92.9">ENC-4</text>
<text x="230" y="95.4">ENC-5</text>
<text x="62.4" y="96.8">J7.4</text>
<text x="62.4" y="99.4">J7.3</text>
<text x="62.4" y="101.9">J7.2</text>
<text x="71.1" y="97.9">PD6/OC0A</text>
<text x="71.1" y="100.5">PD7</text>
<text x="84.2" y="100.5">MISO/PB4</text>
<text x="85.3" y="97.9">SCK/PB5</text>
<text x="99" y="96.8">J6.9</text>
<text x="99" y="99.4">J6.10</text>
<text x="99" y="101.9">J6.11</text>
<text x="230" y="100.5">TEMP-1</text>
<text x="62.4" y="104.4">J7.1</text>
<text x="71.1" y="103">PB0</text>
<text x="71.1" y="105.6">PB1/OC1A</text>
<text x="83.9" y="105.6">OC1B/PB2</text>
<text x="84.2" y="103">MOSI/PB3</text>
<text x="99" y="104.4">J6.12</text>
<text x="230" y="103">TEMP-2</text>
<text x="230" y="105.6">TEMP-3</text>
<text x="88.6" y="110.6">ADC7</text>
<text x="88.6" y="113.2">ADC6</text>
<text x="99" y="109.5">J3.2</text>
<text x="99" y="112.1">J3.1</text>
<text x="230" y="110.6">ADC-1</text>
<text x="230" y="113.2">ADC-2</text>
<text x="87.8" y="115.7">GND.3</text>
<text x="99" y="114.6">J7.9</text>
<text x="230" y="115.7">ADC-3</text>
<text x="171.9" y="124.8">4</text>
<text x="185.4" y="124.8">2</text>
<text x="220.8" y="124.8">1</text>
<text x="220.8" y="132.4">2</text>
<text x="67.8" y="141.3">1</text>
<text x="110.3" y="141.3" transform="rotate(-90 110.3 141.3)">2</text>
<text x="220.8" y="142.5">1</text>
<text x="67.8" y="148.9">2</text>
<text x="83.7" y="148.9">1</text>
<text x="87.6" y="150">VOUT</text>
<text x="95.1" y="150">AO</text>
<text x="100.8" y="148.9">6</text>
<text x="110.3" y="148.2" transform="rotate(-90 110.3 148.2)">1</text>
<text x="125.6" y="148.9">1</text>
<text x="129.5" y="150">VCC1</text>
<text x="142" y="150">VCC2</text>
<text x="150.4" y="148.9">8</text>
<text x="83.7" y="151.4">2</text>
<text x="83.7" y="154">3</text>
<text x="87.6" y="152.5">VSS</text>
<text x="87.6" y="155.1">VDD</text>
<text x="93.7" y="155.1">SDA</text>
<text x="94" y="152.5">SCL</text>
<text x="100.8" y="151.4">5</text>
<text x="100.8" y="154">4</text>
<text x="125.6" y="151.4">2</text>
<text x="125.6" y="154">3</text>
<text x="129.5" y="152.5">SDA1</text>
<text x="129.5" y="155.1">SCL1</text>
<text x="142.1" y="152.5">SDA2</text>
<text x="142.3" y="155.1">SCL2</text>
<text x="150.4" y="151.4">7</text>
<text x="150.4" y="154">6</text>
<text x="183.3" y="154">3</text>
<text x="194.2" y="154">5</text>
<text x="220.8" y="150.2">2</text>
<text x="125.6" y="156.5">4</text>
<text x="129.5" y="157.6">GND1</text>
<text x="141.7" y="157.6">GND2</text>
<text x="150.4" y="156.5">5</text>
<text x="118.4" y="179.4">AC/N</text>
<text x="154.9" y="179.4">+V</text>
<text x="128.2" y="180.5">AC/N</text>
<text x="147.5" y="180.5">V+</text>
<text x="118.8" y="190.8">AC/L</text>
<text x="128.2" y="191.9">AC/L</text>
<text x="148.2" y="191.9">V-</text>
<text x="154.9" y="190.8">-V</text>
</g>
<g font-size="1.8" fill="#505050">
<text x="183" y="156.2">GND</text>
<text x="191.9" y="156.2">VCC</text>
<text x="136" y="175.9">SV1</text>
<text x="137.3" y="191.1">IR</text>
<text x="139.1" y="191.1">M-02-5</text>
</g>
<g font-size="1.8" fill="#800000">
<text x="90.2" y="167.6">+</text>
<text x="132.9" y="184.8">AC-DC</text>
<text x="139" y="184.8">IRM-02-x</text>
<text x="128.4" y="188.6" transform="rotate(-90 128.4 188.6)">230V AC</text>
</g>
<g font-size="1.4" fill="#505050">
<text x="148.6" y="21.5">SMC_LED</text>
<text x="160.4" y="31.7">DIRECTION_LED</text>
<text x="41.2" y="43.1">DIRECTION/2.3C</text>
<text x="157.9" y="43.1">SMC_SW</text>
<text x="197.5" y="43.2" transform="rotate(-90 197.5 43.2)">DIRECTION_SW</text>
<text x="241.3" y="46.9">STARTLED</text>
<text x="187.8" y="52">STARTSW</text>
<text x="241.3" y="52">STARTSW</text>
<text x="125.6" y="59.6">STARTLED_</text>
<text x="241.3" y="59.6">STOPLED</text>
<text x="126.2" y="64.7">STOPLED_</text>
<text x="188.5" y="64.7">STOPSW</text>
<text x="241.3" y="64.7">STOPSW</text>
<text x="237.5" y="74.8">SCL</text>
<text x="237.5" y="77.4">SDA</text>
<text x="238.8" y="87.5">S1</text>
<text x="45.6" y="95.1">STARTLED_</text>
<text x="46.8" y="92.6">STARTSW</text>
<text x="47.5" y="90.1">STOPSW</text>
<text x="238.8" y="90.1">S2</text>
<text x="238.8" y="92.6">KEY</text>
<text x="46.2" y="97.7">STOPLED_</text>
<text x="46.9" y="100.2">SMC_LED</text>
<text x="209.6" y="97.7">ONEWIRE</text>
<text x="42.3" y="105.3">DIRECTION_LED</text>
<text x="47.4" y="102.8">SMC_SW</text>
<text x="110.5" y="110.4">DIRECTION_SW</text>
<text x="165.1" y="154.8">SCL</text>
<text x="165.1" y="152.3">SDA</text>
</g>
</svg>
